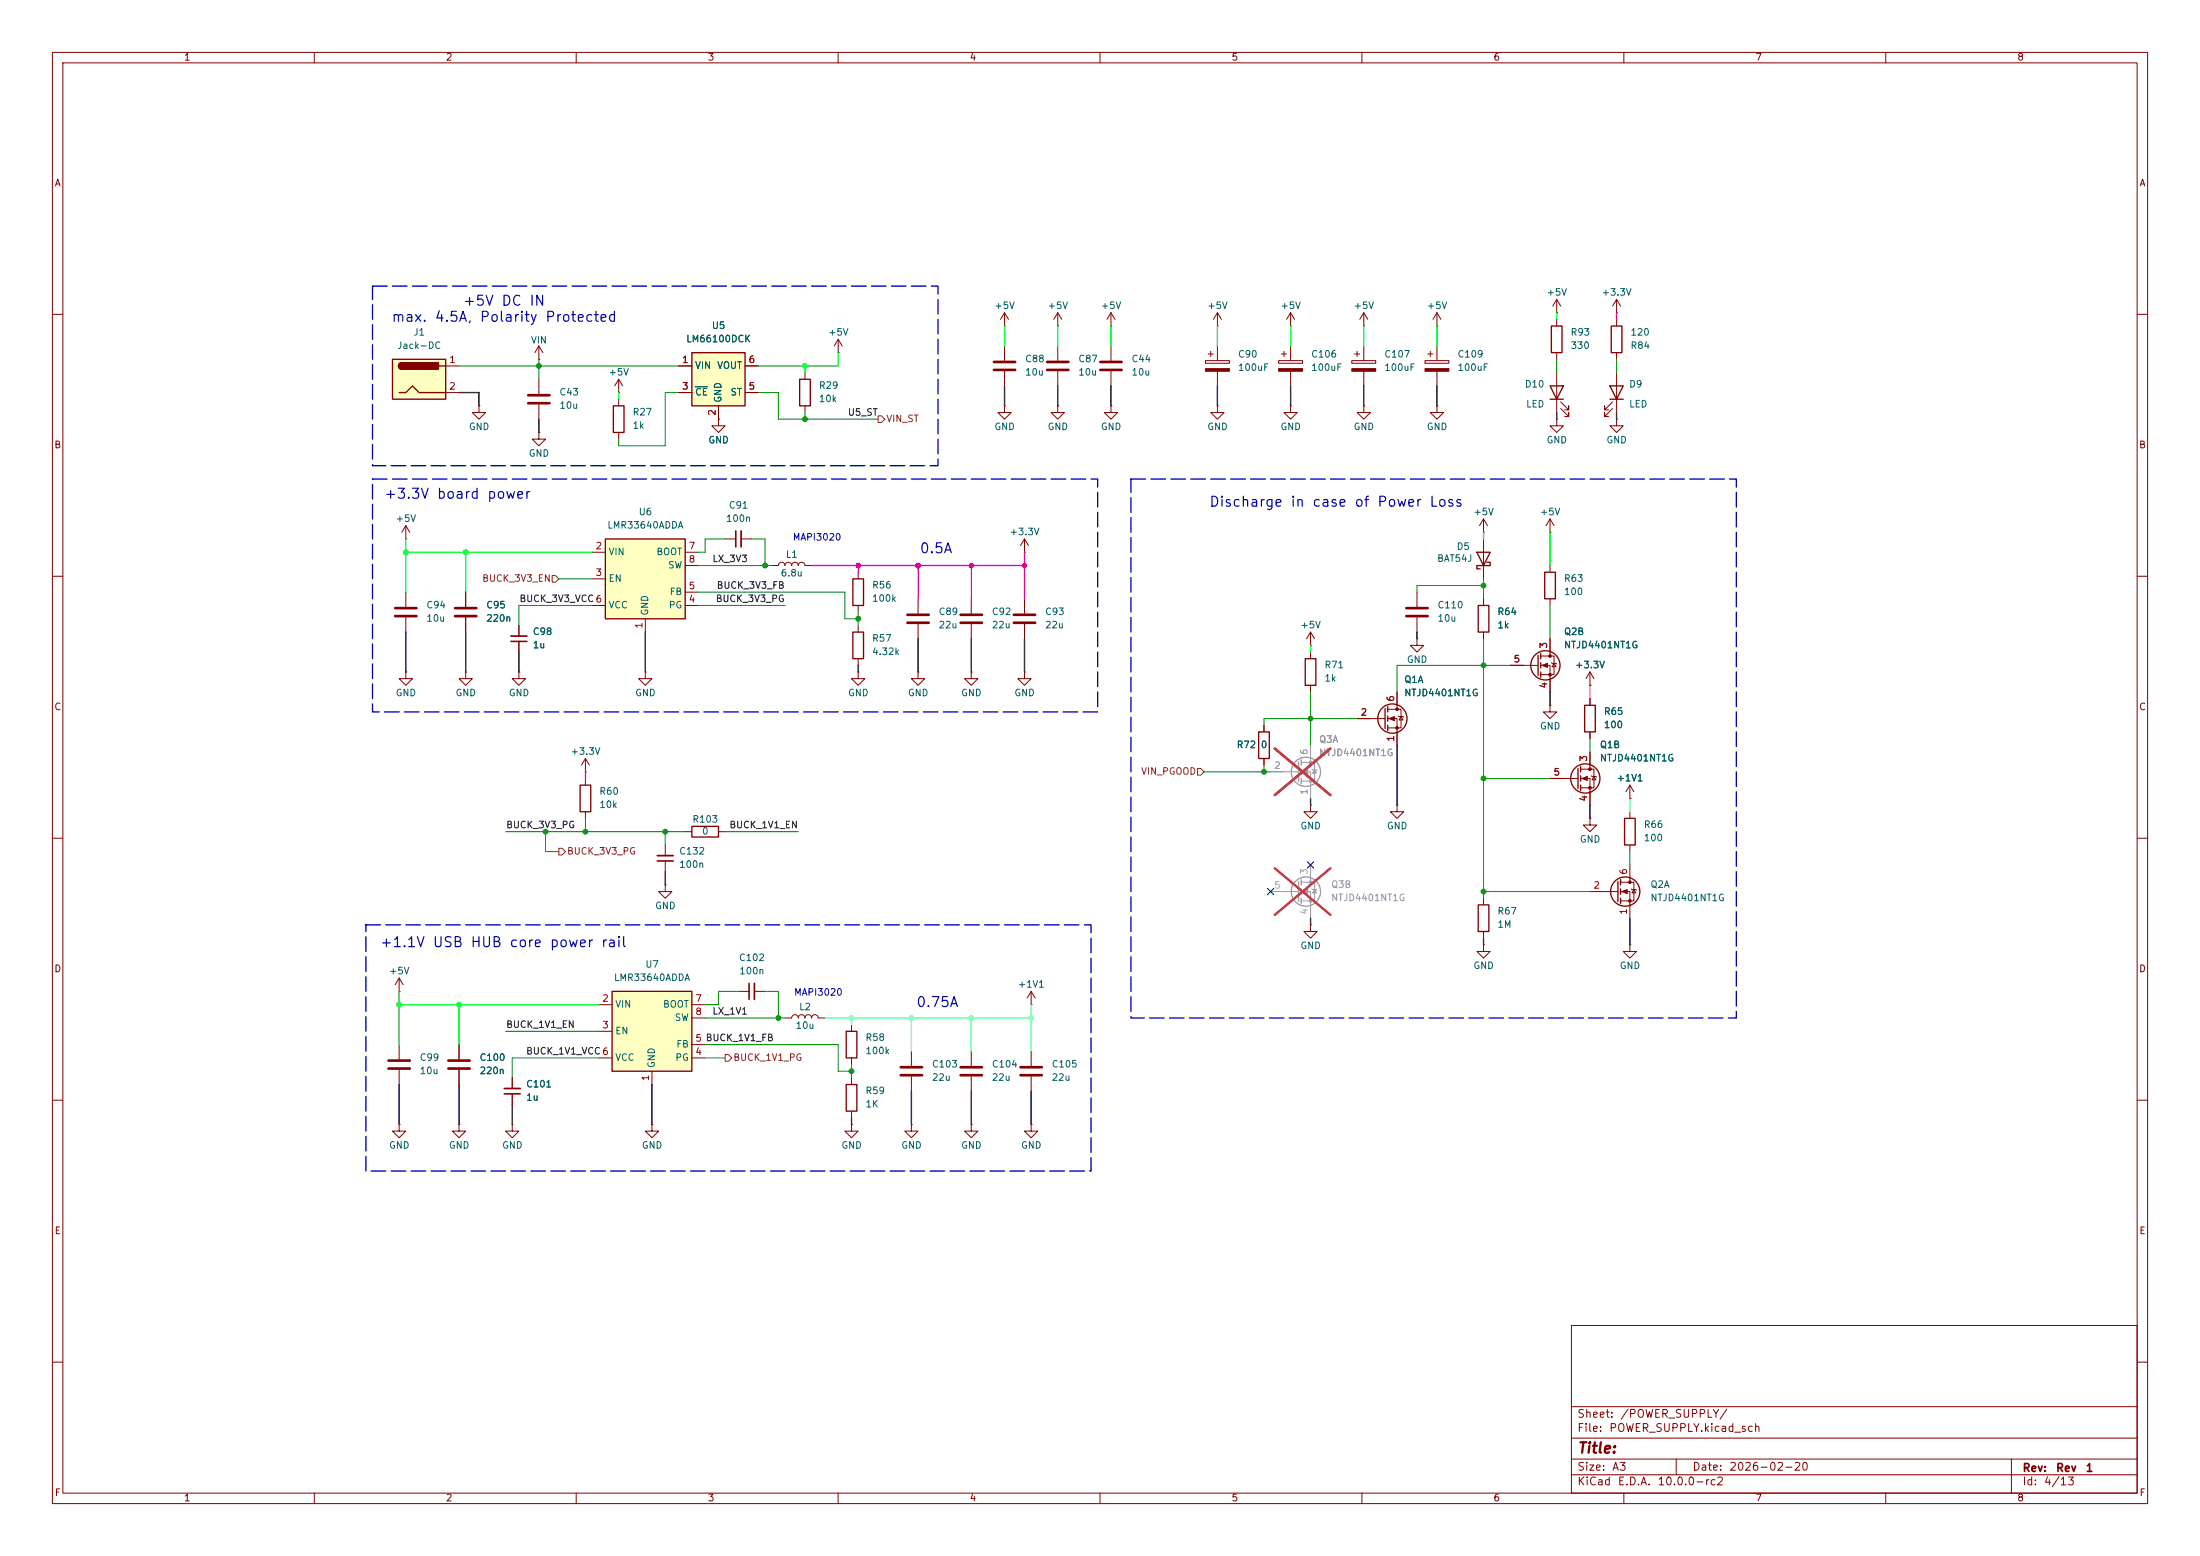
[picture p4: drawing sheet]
<svg xmlns="http://www.w3.org/2000/svg" width="420mm" height="297mm" viewBox="0 0 420 297" stroke-linecap="round" stroke-linejoin="round" font-family="sans-serif">
<g fill="none" stroke="#840000" stroke-width=".19">
<path d="M10 10h400v277h-400zM12 12h396v273h-396zM60 10v2M110 10v2M160 10v2M210 10v2M260 10v2M310 10v2M360 10v2M10 60h2M408 60h2M10 110h2"/>
<path d="M408 110h2M10 160h2M111.8 148.6v1.3M111.8 154.9v1.3M408 160h2M10 210h2M408 210h2M300 253h108v32h-108zM10 260h2M300 278.5h108M300 274.5h108M300 268.5h108"/>
<path d="M320 278.5v3M384 278.5v6.5M408 260h2M60 285v2M110 285v2M160 285v2M210 285v2M260 285v2M300 281.5h108M310 285v2M360 285v2"/>
</g>
<path d="M110.7 149.9h2.1v5h-2.1z" fill="none" stroke="#840000" stroke-width=".25"/>
<path d="M74.9 68.6h10.2v7.6h-10.2z" fill="#ffffc2"/>
<g fill="none" stroke="#840000" stroke-width=".25">
<path d="M74.9 68.6h10.2v7.6h-10.2zM76.2 74.9h1.3l1.2-1.2 1.3 1.2h5.1M76.7 69.2a.64 .64 0 0 0-.6 .7 .64 .64 0 0 0 .6 .6M83.8 69.9h1.3M117.1 77.5h2v5.1h-2zM152.7 72.4h2v5.1h-2zM249.2 125.7h2v5.1h-2zM302.5 134.6h2v5.1h-2zM132.1 157.7h5.1v2.1h-5.1zM301.2 146.7v3.8M301.8 146.3v1M301.8 148.1v1"/>
<path d="M301.8 149.9v1M310.1 156.2h2.1v5.1h-2.1zM308.9 168.3v3.8M309.4 167.9v1M309.4 169.7v1M309.4 171.5v1M161.5 196.9h2.1v5h-2.1zM161.5 207h2.1v5.1h-2.1z"/>
<circle cx="302.6" cy="148.6" r="2.79"/>
<circle cx="310.3" cy="170.2" r="2.79"/>
</g>
<g fill="#840000" stroke="#840000" stroke-width=".25">
<path d="M76.3 69.4l.4-.2v1.3a.63 .63 0 0 1-.6-.4 .63 .63 0 0 1 .2-.7z"/>
<path d="M76.7 69.2h7v1.3h-7z"/>
</g>
<g fill="none" stroke="#840000" stroke-width=".19">
<path d="M191.8 59.7v2.5M191.8 59.7l-.8 1.3M191.8 59.7l.7 1.3M201.9 59.7l-.7 1.3M201.9 59.7l.8 1.3M201.9 59.7v2.5M85.1 69.9h2.5M85.1 74.9h2.5M91.4 77.5v1.2h1.3l-1.3 1.3-1.2-1.3h1.2M91.4 77.5h.1M102.9 72.4v2.8M102.9 77.2v2.8"/>
<path d="M118.1 74.9h.1M118.1 72.4l-.8 1.3M118.1 72.4l.8 1.3M118.1 72.4v2.5M118.1 76.2v1.3M153.7 71.1v1.3M153.7 77.5v1.2M160 67.3h.1M160 64.8l-.7 1.2M160 64.8l.8 1.2M160 64.8v2.5M191.8 77.5v1.2h1.2l-1.2 1.3-1.3-1.3h1.3"/>
<path d="M191.8 77.5h.1M191.8 62.2h.1M191.8 66v2.8M191.8 70.9v2.8M201.9 77.5v1.2h1.3l-1.3 1.3-1.2-1.3h1.2M201.9 77.5h.1M201.9 62.2h.1M201.9 66v2.8M201.9 70.9v2.8M102.9 82.6v1.2h1.2l-1.2 1.3-1.3-1.3h1.3M102.9 82.6h.1M118.1 82.6v1.2"/>
<path d="M77.5 102.9h.1M77.5 100.3l-.8 1.3M77.5 100.3l.7 1.3M77.5 100.3v2.6M88.9 113v2.8M88.9 117.9v2.8M99.1 119.4v2M138.4 102.9h2.1M141.5 102.9h2M195.6 105.4h.1M195.6 102.9l-.8 1.2M195.6 102.9l.7 1.2"/>
<path d="M195.6 102.9v2.5M195.6 114.3v2.8M195.6 119.1v2.8M99.1 128.3v1.2h1.2l-1.2 1.3-1.3-1.3h1.3M99.1 128.3h.1M99.1 122.4v2.1M123.2 128.3v1.2h1.3l-1.3 1.3-1.3-1.3h1.3M123.2 128.3h.1M195.6 128.3v1.2h1.2l-1.2 1.3-1.3-1.3h1.3M195.6 128.3h.1M250.2 123.2h.1M250.2 120.7l-.8 1.2"/>
<path d="M250.2 120.7l.8 1.2M250.2 120.7v2.5M250.2 124.5v1.2M250.2 130.8v1.3M295.9 134.6v1.3h1.3l-1.3 1.3-1.3-1.3h1.3M295.9 134.6h.1M303.5 130.8h.1M303.5 128.3l-.7 1.2M303.5 128.3l.8 1.2M303.5 128.3v2.5M303.5 133.4v1.2M303.5 139.7v1.3"/>
<path d="M111.8 147.3h.1M111.8 144.8l-.8 1.3M111.8 144.8l.7 1.3M111.8 144.8v2.5M130.8 158.8h1.3M137.2 158.8h1.2M295.9 148.6h5.3M301.8 146.8h2.5v3.6h-2.5M301.8 148.6h1.7v5.1M303.5 156.2v1.3h1.3l-1.3 1.3-1.2-1.3h1.2M303.5 156.2h.1M303.5 143.5v3.3"/>
<path d="M303.8 148.1l1 .2M304.3 148.2l.4 .6h-.8zM311.1 152.4h.1M311.1 149.9l-.7 1.2M311.1 149.9l.8 1.2M311.1 149.9v2.5M311.1 154.9v1.3M127 168.9v1.3h1.3l-1.3 1.3-1.3-1.3h1.3M127 168.9h.1M127 161.3v2M127 164.3v2.1M250.2 176.5v1.3h1.3l-1.3 1.3-1.3-1.3h1.3"/>
<path d="M250.2 176.5h.1M303.5 170.2h5.4M309.4 168.4h2.5v3.6h-2.5M309.4 170.2h1.7v5.1M311.1 161.3v1.3M311.1 165.1v3.3M311.4 169.7l1 .2M311.9 169.8l.4 .6h-.8zM87.6 199.4v2.8M141 189.2h2M144 189.2h2M149.9 194.3h1.2a.64 .64 0 0 1 .7-.6 .64 .64 0 0 1 .6 .6 .64 .64 0 0 1 .6-.6 .64 .64 0 0 1 .7 .6 .64 .64 0 0 1 .6-.6 .64 .64 0 0 1 .6 .6 .64 .64 0 0 1 .7-.6 .64 .64 0 0 1 .6 .6h1.3"/>
<path d="M162.6 195.6v1.3M196.8 191.8h.1M196.8 189.2v2.6M196.8 189.2l-.7 1.3M196.8 189.2l.8 1.3M283.2 180.3v1.3h1.3l-1.3 1.3-1.3-1.3h1.3M283.2 180.3h.1M311.1 180.3v1.3h1.3l-1.3 1.3-1.2-1.3h1.2M311.1 180.3h.1M76.2 214.6v1.3h1.3l-1.3 1.3-1.3-1.3h1.3M76.2 214.6h.1M87.6 204.2v2.8"/>
<path d="M124.5 214.6v1.3h1.2l-1.2 1.3-1.3-1.3h1.3M124.5 214.6h.1M162.6 214.6v1.3h1.2l-1.2 1.3-1.3-1.3h1.3M162.6 214.6h.1M162.6 201.9v1.3M162.6 205.7v1.3M162.6 212.1v1.3M174 214.6v1.3h1.3l-1.3 1.3-1.3-1.3h1.3M174 214.6h.1M174 200.7v2.8M174 205.5v2.8M185.4 214.6v1.3h1.3l-1.3 1.3-1.3-1.3h1.3"/>
<path d="M185.4 214.6h.1M185.4 200.7v2.8M185.4 205.5v2.8M196.8 214.6v1.3h1.3l-1.3 1.3-1.2-1.3h1.2M196.8 214.6h.1M196.8 200.7v2.8M196.8 205.5v2.8"/>
</g>
<path d="M140.5 101.3v3.1M97.5 122.4h3.1M125.5 164.3h3M143 187.7v3.1" fill="none" stroke="#840000" stroke-width=".3"/>
<path d="M141.5 101.3v3.1M97.5 121.4h3.1M125.5 163.3h3M144 187.7v3.1" fill="none" stroke="#840000" stroke-width=".33"/>
<g fill="none" stroke="#840000" stroke-width=".51">
<path d="M100.8 75.4h4.1M100.8 77h4.1M189.7 69.1h4.1M189.7 70.6h4.1M199.9 69.1h4.1M199.9 70.6h4.1M86.9 116.1h4M86.9 117.6h4M193.5 117.3h4.1M193.5 118.9h4.1M85.6 202.4h4.1M85.6 204h4.1"/>
<path d="M172 203.7h4M172 205.2h4M183.4 203.7h4.1M183.4 205.2h4.1M194.8 203.7h4.1M194.8 205.2h4.1"/>
</g>
<g fill="#840000" stroke="#840000" stroke-width=".19">
<path d="M302 148.6l1-.4v.8z"/>
<path d="M309.6 170.2l1-.4v.8z"/>
<circle cx="303.5" cy="146.8" r=".25"/>
<circle cx="303.5" cy="150.4" r=".25"/>
<circle cx="311.1" cy="168.4" r=".25"/>
<circle cx="311.1" cy="172" r=".25"/>
</g>
<path d="M116.8 189.2h15.3v15.3h-15.3z" fill="#ffffc2"/>
<path d="M282.2 172.7h2v5.1h-2zM116.8 189.2h15.3v15.3h-15.3z" fill="none" stroke="#840000" stroke-width=".25"/>
<g fill="none" stroke="#840000" stroke-width=".19">
<path d="M102.9 68.6h.1M102.9 66l-.8 1.3M102.9 66l.7 1.3M102.9 66v2.6M77.5 128.3v1.2h1.2l-1.2 1.3-1.3-1.3h1.3M77.5 128.3h.1M88.9 128.3v1.2h1.3l-1.3 1.3-1.3-1.3h1.3M88.9 128.3h.1M163.8 128.3v1.2h1.3l-1.3 1.3-1.2-1.3h1.2M163.8 128.3h.1M283.2 171.5v1.2M283.2 177.8v1.3"/>
<path d="M76.2 189.2h.1M76.2 186.7l-.8 1.3M76.2 186.7l.8 1.3M76.2 186.7v2.5M76.2 199.4v2.8M114.3 191.8h2.5M114.3 196.9h2.5M132.1 191.8h2.5M132.1 199.4h2.5M132.1 194.3h2.5M76.2 204.2v2.8M97.8 214.6v1.3h1.3l-1.3 1.3-1.3-1.3h1.3"/>
<path d="M97.8 214.6h.1M97.8 205.7v2.1M97.8 208.8v2M114.3 201.9h2.5M124.5 204.5v2.5M132.1 201.9h2.5"/>
</g>
<path d="M74.2 202.4h4M74.2 204h4" fill="none" stroke="#840000" stroke-width=".51"/>
<path d="M96.3 208.8h3" fill="none" stroke="#840000" stroke-width=".3"/>
<path d="M96.3 207.8h3" fill="none" stroke="#840000" stroke-width=".33"/>
<path d="M115.6 102.9h15.2v15.2h-15.2z" fill="#ffffc2"/>
<path d="M115.6 102.9h15.2v15.2h-15.2z" fill="none" stroke="#840000" stroke-width=".25"/>
<path d="M77.5 113v2.8M77.5 117.9v2.8M113 105.4h2.6M113 110.5h2.6M113 115.6h2.6M123.2 118.1v2.6M130.8 105.4h2.5M130.8 115.6h2.5M130.8 113h2.5M130.8 108h2.5M87.6 214.6v1.3h1.3l-1.3 1.3-1.2-1.3h1.2M87.6 214.6h.1" fill="none" stroke="#840000" stroke-width=".19"/>
<path d="M75.4 116.1h4.1M75.4 117.6h4.1" fill="none" stroke="#840000" stroke-width=".51"/>
<path d="M132.1 67.3h10.1v10.2h-10.1z" fill="#ffffc2"/>
<g fill="none" stroke="#840000" stroke-width=".25">
<path d="M132.1 67.3h10.1v10.2h-10.1zM295.9 73.7h2.5l-1.2 2.5zM295.9 76.2h2.5M296.2 62.2h2v5.1h-2zM307.3 73.7h2.6l-1.3 2.5zM307.3 76.2h2.6M307.6 62.2h2v5.1h-2zM162.8 110.5h2v5.1h-2zM281.9 105.4h2.6l-1.3 2.6zM282.2 115.6h2v5.1h-2zM283.8 107.3h.7v.7h-2.6v.6h.7M294.9 109.2h2v5.1h-2z"/>
<path d="M162.8 120.7h2v5h-2zM240.3 139.7h2v5.1h-2zM264.4 135.3v3.8M264.9 134.9v1M264.9 136.7v1M264.9 138.4v1M293.6 125.1v3.8M294.1 124.7v1M294.1 126.5v1M294.1 128.3v1"/>
<circle cx="265.8" cy="137.2" r="2.79"/>
<circle cx="295" cy="127" r="2.79"/>
</g>
<g fill="none" stroke="#840000" stroke-width=".19">
<path d="M212.1 59.7l-.8 1.3M212.1 59.7l.8 1.3M212.1 59.7v2.5M232.4 59.7v2.5M232.4 59.7l-.8 1.3M232.4 59.7l.8 1.3M246.4 59.7v2.5M246.4 59.7l-.8 1.3M246.4 59.7l.7 1.3M260.3 59.7v2.5M260.3 59.7l-.7 1.3M260.3 59.7l.8 1.3"/>
<path d="M274.3 59.7l-.7 1.3M274.3 59.7l.8 1.3M274.3 59.7v2.5M297.2 59.7h.1M297.2 57.2v2.5M297.2 57.2l-.8 1.2M297.2 57.2l.7 1.2M308.6 59.7h.1M308.6 57.2v2.5M308.6 57.2l-.8 1.2M308.6 57.2l.8 1.2M129.5 69.9h2.6"/>
<path d="M129.5 74.9h2.6M137.2 77.5v2.5M142.2 69.9h2.6M142.2 74.9h2.6M212.1 62.2h.1M212.1 77.5v1.2h1.3l-1.3 1.3-1.3-1.3h1.3M212.1 77.5h.1M212.1 66v2.8M212.1 70.9v2.8M230.1 68.8h4.6v.5h-4.6zM230.6 67.6h1M231.1 67.1v1"/>
<path d="M232.4 77.5v1.2h1.3l-1.3 1.3-1.3-1.3h1.3M232.4 77.5h.1M232.4 62.2h.1M232.4 66v2.8M232.4 70.9v2.8M244.1 68.8h4.6v.5h-4.6zM244.6 67.6h1M245.1 67.1v1M246.4 77.5v1.2h1.2l-1.2 1.3-1.3-1.3h1.3M246.4 77.5h.1M246.4 62.2h.1M246.4 66v2.8"/>
<path d="M246.4 70.9v2.8M258.1 68.8h4.5v.5h-4.5zM258.6 67.6h1M259.1 67.1v1M260.3 62.2h.1M260.3 77.5v1.2h1.3l-1.3 1.3-1.2-1.3h1.2M260.3 77.5h.1M260.3 66v2.8M260.3 70.9v2.8M272 68.8h4.6v.5h-4.6zM272.5 67.6h1.1M273 67.1v1"/>
<path d="M274.3 62.2h.1M274.3 77.5v1.2h1.3l-1.3 1.3-1.3-1.3h1.3M274.3 77.5h.1M274.3 66v2.8M274.3 70.9v2.8M297.2 61v1.2M297.2 67.3v1.3M297.2 71.1v7.6M297.9 78l1.6 1.5v-.8v.8h-.8M297.9 76.7l1.6 1.5v-.7v.7h-.8M307.8 78l-1.5 1.5v-.8v.8h.8M307.8 76.7l-1.5 1.5v-.7v.7h.8"/>
<path d="M308.6 61v1.2M308.6 67.3v1.3M308.6 71.1v7.6M137.2 80v1.3h1.2l-1.2 1.3-1.3-1.3h1.3M137.2 80h.1M283.2 99.1v2.5M283.2 99.1l-.8 1.2M283.2 99.1l.8 1.2M295.9 99.1l-.8 1.2M295.9 99.1l.8 1.2M295.9 99.1v2.5M297.2 80v1.3h1.2l-1.2 1.3-1.3-1.3h1.3"/>
<path d="M297.2 80h.1M308.6 80v1.3h1.3l-1.3 1.3-1.3-1.3h1.3M308.6 80h.1M88.9 113v2.8M88.9 117.9v2.8M99.1 119.4v2M147.3 108h1.3a.64 .64 0 0 1 .6-.7 .64 .64 0 0 1 .7 .7 .64 .64 0 0 1 .6-.7 .64 .64 0 0 1 .6 .7 .64 .64 0 0 1 .7-.7 .64 .64 0 0 1 .6 .7 .64 .64 0 0 1 .6-.7 .64 .64 0 0 1 .7 .7h1.2M163.8 109.2v1.3M163.8 115.6v1.2M163.8 119.4v1.3M175.3 114.3v2.8M175.3 119.1v2.8"/>
<path d="M185.4 114.3v2.8M185.4 119.1v2.8M270.5 113v2.8M270.5 117.9v2.8M283.2 101.6h.1M283.2 102.9v7.6M283.2 114.3v1.3M295.9 101.6h.1M295.9 108v1.2M295.9 114.3v1.3M99.1 122.4v2.1M163.8 125.7v1.3"/>
<path d="M175.3 128.3v1.2h1.2l-1.2 1.3-1.3-1.3h1.3M175.3 128.3h.1M185.4 128.3v1.2h1.3l-1.3 1.3-1.3-1.3h1.3M185.4 128.3h.1M241.3 138.4v1.3M259.1 137.2h5.3M264.9 135.4h2.6v3.5h-2.6M264.9 137.2h1.8v5M266.7 132.1v3.3M267 136.7l1 .2M267.5 136.8l.3 .6h-.7zM270.5 121.9v1.3h1.3l-1.3 1.3-1.3-1.3h1.3"/>
<path d="M270.5 121.9h.1M283.2 120.7v1.2M288.3 127h5.3M294.1 125.2h2.6v3.6h-2.6M294.1 127h1.8v5.1M295.9 121.9v3.3M296.2 126.5l1 .2M296.7 126.6l.4 .7h-.8zM303.5 130.8h.1M303.5 133.4v1.2M303.5 139.7v1.3M241.3 144.8v1.3"/>
<path d="M250.2 153.7v1.2h1.3l-1.3 1.3-1.3-1.3h1.3M250.2 153.7h.1M266.7 153.7v1.2h1.3l-1.3 1.3-1.3-1.3h1.3M266.7 153.7h.1M295.9 148.6h2.5M303.5 143.5v2.6M303.5 151.1v2.6M311.1 152.4h.1M87.6 199.4v2.8M87.6 204.2v2.8M97.8 205.7v2.1M97.8 208.8v2"/>
</g>
<path d="M132.7 73.8h2.4" fill="none" stroke="#006464" stroke-width=".19"/>
<path d="M210.1 69.1h4M210.1 70.6h4M173.2 117.3h4.1M173.2 118.9h4.1M183.4 117.3h4.1M183.4 118.9h4.1M268.5 116.1h4M268.5 117.6h4" fill="none" stroke="#840000" stroke-width=".51"/>
<g fill="#840000" stroke="#840000" stroke-width=".19">
<path d="M265.2 137.2l1-.4v.7z"/>
<path d="M230.1 70.4h4.6v.5h-4.6z"/>
<path d="M258.1 70.4h4.5v.5h-4.5z"/>
<path d="M244.1 70.4h4.6v.5h-4.6z"/>
<path d="M272 70.4h4.6v.5h-4.6z"/>
<path d="M294.4 127l1-.4v.8z"/>
<circle cx="266.7" cy="135.4" r=".25"/>
<circle cx="266.7" cy="138.9" r=".25"/>
<circle cx="295.9" cy="125.2" r=".25"/>
<circle cx="295.9" cy="128.8" r=".25"/>
</g>
<g fill="none" stroke="#a1a1a1" stroke-width=".25">
<path d="M247.9 145.4v3.8M248.4 145v1.1M248.4 146.8v1M248.4 148.6v1M247.9 168.3v3.8M248.4 167.9v1M248.4 169.7v1M248.4 171.5v1"/>
<circle cx="249.3" cy="147.3" r="2.79"/>
<circle cx="249.3" cy="170.2" r="2.79"/>
</g>
<path d="M242.6 147.3h5.3M248.4 145.5h2.6v3.6h-2.6M248.4 147.3h1.8v5.1M250.2 142.2v3.3M250.4 146.8l1.1 .3M251 146.9l.3 .7h-.7zM242.6 170.2h5.3M248.4 168.4h2.6v3.6h-2.6M248.4 170.2h1.8v5.1M250.2 165.1v3.3M250.4 169.7l1.1 .2M251 169.8l.3 .6h-.7z" fill="none" stroke="#a1a1a1" stroke-width=".19"/>
<g fill="#a1a1a1" stroke="#a1a1a1" stroke-width=".19">
<path d="M248.7 170.2l1-.4v.8z"/>
<path d="M248.7 147.3l1-.4v.8z"/>
<circle cx="250.2" cy="168.4" r=".25"/>
<circle cx="250.2" cy="172" r=".25"/>
<circle cx="250.2" cy="145.5" r=".25"/>
<circle cx="250.2" cy="149.1" r=".25"/>
</g>
<path d="M243.4 142.9l10.6 8.9M254 142.9l-10.6 8.9M243.4 165.7l10.6 8.9M254 165.7l-10.6 8.9" fill="none" stroke="#e12e31" stroke-width=".46"/>
<path d="M167.6 79.4h.7l.6 .6-.6 .6h-.7zM105.4 109.9h.6l.7 .6-.7 .6h-.6zM228.6 146.7h.6l.7 .6-.7 .7h-.6zM106.7 161.9h.6l.6 .7-.6 .6h-.6zM138.4 201.3h.7l.6 .6-.6 .7h-.7z" fill="none" stroke="#725600" stroke-width=".19"/>
<g fill="none" stroke="#000" stroke-width=".25">
<path d="M87.6 74.9h3.8v2.6M191.8 73.7v3.8M201.9 73.7v3.8M212.1 73.7v3.8M232.4 73.7v3.8M246.4 73.7v3.8M260.3 73.7v3.8M274.3 73.7v3.8M297.2 78.7v1.3M308.6 78.7v1.3M102.9 80v2.6M77.5 120.7v7.6"/>
<path d="M88.9 120.7v7.6M99.1 124.5v3.8M123.2 120.7v7.6M163.8 127v1.3M175.3 121.9v6.4M185.4 121.9v6.4M195.6 121.9v6.4M270.5 120.7v1.2M295.9 132.1v2.5M250.2 152.4v1.3M266.7 142.2v11.5M303.5 153.7v2.5"/>
<path d="M127 166.4v2.5M250.2 175.3v1.2M283.2 179.1v1.2M311.1 175.3v5M76.2 207v7.6M87.6 207v7.6M97.8 210.8v3.8M124.5 207v7.6M162.6 213.4v1.2M174 208.3v6.3M185.4 208.3v6.3M196.8 208.3v6.3"/>
</g>
<g fill="none" stroke="#009600" stroke-width=".19">
<path d="M87.6 69.9h41.9M102.9 68.6v3.8M129.5 74.9h-2.5v10.2h-8.9v-1.3M144.8 74.9h3.8v5.1h19M153.7 78.7v1.3M297.2 68.6v2.5M308.6 68.6v2.5M106.7 110.5h6.3M113 115.6h-13.9v3.8M133.3 115.6h16.6M133.3 108h14M133.3 113h28v5.1h2.5"/>
<path d="M138.4 102.9h-3.8v2.5h-1.3M143.5 102.9h2.5v5.1M163.8 116.8v2.6M283.2 110.5v3.8M283.2 111.8h-12.7v1.2M295.9 115.6v6.3M250.2 132.1v10.1M259.1 137.2h-17.8v1.2M283.2 121.9v49.6M288.3 127h-21.6v5.1M96.5 158.8h34.3M104.1 158.8v3.8h2.6"/>
<path d="M111.8 156.2v2.6M127 158.8v2.5M138.4 158.8h14M229.9 147.3h12.7M241.3 146.1v1.2M283.2 148.6h12.7M303.5 141v2.5M283.2 170.2h20.3M311.1 162.6v2.5M96.5 196.9h17.8M134.6 199.4h25.4v5.1h2.6M134.6 194.3h15.3"/>
<path d="M141 189.2h-3.8v2.6h-2.6M146 189.2h2.6v5.1M114.3 201.9h-16.5v3.8M134.6 201.9h3.8M162.6 203.2v2.5"/>
</g>
<g fill="none" stroke="#0f0" stroke-width=".25">
<path d="M297.2 59.7v1.3M118.1 74.9v1.3M153.7 69.9v1.2M160 67.3v2.6h-15.2M191.8 62.2v3.8M201.9 62.2v3.8M212.1 62.2v3.8M232.4 62.2v3.8M246.4 62.2v3.8M260.3 62.2v3.8M274.3 62.2v3.8M77.5 105.4h35.5"/>
<path d="M77.5 102.9v10.1M88.9 105.4v7.6M283.2 101.6v1.3M295.9 101.6v6.4M250.2 123.2v1.3M76.2 189.2v10.2M76.2 191.8h38.1M87.6 191.8v7.6"/>
</g>
<path d="M311.1 152.4v2.5M157.5 194.3h39.3M162.6 194.3v1.3M174 194.3v6.4M185.4 194.3v6.4M196.8 191.8v8.9" fill="none" stroke="#0ff" stroke-width=".25"/>
<path d="M308.6 59.7v1.3M154.9 108h40.7M163.8 108v1.2M175.3 108v6.3M185.4 108v6.3M195.6 105.4v8.9M303.5 130.8v2.6M111.8 147.3v1.3" fill="none" stroke="#f0f" stroke-width=".25"/>
<path d="M242 169.6l1.2 1.2M243.2 169.6l-1.2 1.2M249.6 164.5l1.2 1.2M250.8 164.5l-1.2 1.2" fill="none" stroke="#000084" stroke-width=".19"/>
<path d="M71.1 54.6h108v34.3h-108zM71.1 91.4h138.4v44.5h-138.4zM215.9 91.4h115.6v102.9h-115.6zM69.8 176.5h138.5v47h-138.5z" fill="none" stroke="#0000c2" stroke-width=".25" stroke-dasharray="2.8 1"/>
<g fill="#0ff" stroke="#0ff" stroke-width=".19">
<circle cx="162.6" cy="194.3" r=".46"/>
<circle cx="196.8" cy="194.3" r=".46"/>
<circle cx="185.4" cy="194.3" r=".46"/>
<circle cx="174" cy="194.3" r=".46"/>
</g>
<g fill="#009600" stroke="#009600" stroke-width=".19">
<circle cx="162.6" cy="204.5" r=".46"/>
<circle cx="148.6" cy="194.3" r=".46"/>
<circle cx="127" cy="158.8" r=".46"/>
<circle cx="111.8" cy="158.8" r=".46"/>
<circle cx="104.1" cy="158.8" r=".46"/>
<circle cx="153.7" cy="80" r=".46"/>
<circle cx="102.9" cy="69.9" r=".46"/>
<circle cx="146" cy="108" r=".46"/>
<circle cx="163.8" cy="118.1" r=".46"/>
<circle cx="283.2" cy="148.6" r=".46"/>
<circle cx="241.3" cy="147.3" r=".46"/>
<circle cx="283.2" cy="170.2" r=".46"/>
<circle cx="250.2" cy="137.2" r=".46"/>
<circle cx="283.2" cy="127" r=".46"/>
<circle cx="283.2" cy="111.8" r=".46"/>
</g>
<g fill="#0f0" stroke="#0f0" stroke-width=".19">
<circle cx="153.7" cy="69.9" r=".46"/>
<circle cx="88.9" cy="105.4" r=".46"/>
<circle cx="77.5" cy="105.4" r=".46"/>
<circle cx="76.2" cy="191.8" r=".46"/>
<circle cx="87.6" cy="191.8" r=".46"/>
</g>
<g fill="#f0f" stroke="#f0f" stroke-width=".19">
<circle cx="195.6" cy="108" r=".46"/>
<circle cx="175.3" cy="108" r=".46"/>
<circle cx="163.8" cy="108" r=".46"/>
<circle cx="185.4" cy="108" r=".46"/>
</g>
<text font-size="2" fill="#840000" x="301" y="277.9">Title:</text>
<g font-size="1.9" fill="#0000c2">
<text x="88.3" y="58.8">+5V</text>
<text x="95.6" y="58.8">DC</text>
<text x="100.9" y="58.8">IN</text>
<text x="74.6" y="61.9">max.</text>
<text x="82.9" y="61.9">4.5A,</text>
<text x="91.5" y="61.9">Polarity</text>
<text x="104" y="61.9">Protected</text>
<text x="73.2" y="95.7">+3.3V</text>
<text x="83.3" y="95.7">board</text>
<text x="92.9" y="95.7">power</text>
<text x="230.7" y="97.2">Discharge</text>
<text x="246.2" y="97.2">in</text>
<text x="250.4" y="97.2">case</text>
<text x="258.4" y="97.2">of</text>
<text x="262.8" y="97.2">Power</text>
<text x="272.7" y="97.2">Loss</text>
<text x="175.4" y="106.1">0.5A</text>
<text x="72.4" y="181.3">+1.1V</text>
<text x="82.5" y="181.3">USB</text>
<text x="89.7" y="181.3">HUB</text>
<text x="97.1" y="181.3">core</text>
<text x="104.8" y="181.3">power</text>
<text x="114.6" y="181.3">rail</text>
<text x="174.8" y="192.7">0.75A</text>
</g>
<g font-size="1.5" fill="#840000">
<text x="301" y="273.7">File:</text>
<text x="301" y="271">Sheet:</text>
<text x="307.1" y="273.7">POWER_SUPPLY.kicad_sch</text>
<text x="309.2" y="271">/POWER_SUPPLY/</text>
<text x="301" y="281.1">Size:</text>
<text x="307.6" y="281.1">A3</text>
<text x="323" y="281.1">Date:</text>
<text x="330" y="281.1">2026-02-20</text>
<text x="386" y="281.3">Rev:</text>
<text x="392.4" y="281.3">Rev</text>
<text x="398" y="281.3">1</text>
<text x="301" y="283.9">KiCad</text>
<text x="308.7" y="283.9">E.D.A.</text>
<text x="316.3" y="283.9">10.0.0-rc2</text>
<text x="386" y="283.9">Id:</text>
<text x="390.1" y="283.9">4/13</text>
</g>
<g font-size="1.3" fill="#840000">
<text x="35" y="11.9">1</text>
<text x="85" y="11.9">2</text>
<text x="135" y="11.9">3</text>
<text x="185" y="11.9">4</text>
<text x="235" y="11.9">5</text>
<text x="285" y="11.9">6</text>
<text x="335" y="11.9">7</text>
<text x="385" y="11.9">8</text>
<text x="10.3" y="35.9">A</text>
<text x="408.3" y="35.9">A</text>
<text x="10.3" y="85.9">B</text>
<text x="408.2" y="85.9">B</text>
<text x="10.3" y="135.9">C</text>
<text x="408.2" y="135.9">C</text>
<text x="10.3" y="185.9">D</text>
<text x="408.2" y="185.9">D</text>
<text x="10.3" y="235.9">E</text>
<text x="408.3" y="235.9">E</text>
<text x="10.3" y="285.9">F</text>
<text x="35" y="286.9">1</text>
<text x="85" y="286.9">2</text>
<text x="135" y="286.9">3</text>
<text x="185" y="286.9">4</text>
<text x="235" y="286.9">5</text>
<text x="285" y="286.9">6</text>
<text x="335" y="286.9">7</text>
<text x="385" y="286.9">8</text>
<text x="408.3" y="285.9">F</text>
</g>
<g font-size="1.3" fill="#006464">
<text x="189.7" y="59.3">+5V</text>
<text x="199.9" y="59.3">+5V</text>
<text x="210.1" y="59.3">+5V</text>
<text x="230.4" y="59.3">+5V</text>
<text x="244.3" y="59.3">+5V</text>
<text x="258.3" y="59.3">+5V</text>
<text x="272.3" y="59.3">+5V</text>
<text x="295.1" y="56.7">+5V</text>
<text x="305.7" y="56.7">+3.3V</text>
<text x="78.8" y="64.4">J1</text>
<text x="101.3" y="65.9">VIN</text>
<text x="130.9" y="65.6">LM66100DCK</text>
<text x="135.8" y="63.1">U5</text>
<text x="158" y="64.4">+5V</text>
<text x="299.7" y="64.4">R93</text>
<text x="311.2" y="64.4">120</text>
<text x="75.7" y="66.9">Jack-DC</text>
<text x="116.1" y="72">+5V</text>
<text x="132.6" y="70.7">VIN</text>
<text x="136.8" y="70.7">VOUT</text>
<text x="195.6" y="69.4">C88</text>
<text x="195.6" y="72">10u</text>
<text x="205.7" y="69.4">C87</text>
<text x="205.7" y="72">10u</text>
<text x="215.9" y="69.4">C44</text>
<text x="215.9" y="72">10u</text>
<text x="236.2" y="71.1">100uF</text>
<text x="236.2" y="68.6">C90</text>
<text x="250.2" y="68.6">C106</text>
<text x="250.2" y="71.1">100uF</text>
<text x="264.2" y="68.6">C107</text>
<text x="264.2" y="71.1">100uF</text>
<text x="278.1" y="68.6">C109</text>
<text x="278.1" y="71.1">100uF</text>
<text x="299.7" y="66.9">330</text>
<text x="311.2" y="66.9">R84</text>
<text x="106.7" y="75.8">C43</text>
<text x="132.6" y="75.8">CE</text>
<text x="138" y="77" transform="rotate(-90 138 77)">GND</text>
<text x="139.4" y="75.8">ST</text>
<text x="156.2" y="77.1">10k</text>
<text x="156.2" y="74.5">R29</text>
<text x="291" y="74.3">D10</text>
<text x="310.9" y="74.3">D9</text>
<text x="89.4" y="82.4">GND</text>
<text x="106.7" y="78.3">10u</text>
<text x="120.7" y="79.6">R27</text>
<text x="120.7" y="82.1">1k</text>
<text x="189.7" y="82.4">GND</text>
<text x="199.9" y="82.4">GND</text>
<text x="210.1" y="82.4">GND</text>
<text x="230.4" y="82.4">GND</text>
<text x="244.3" y="82.4">GND</text>
<text x="258.3" y="82.4">GND</text>
<text x="272.3" y="82.4">GND</text>
<text x="291.2" y="78.1">LED</text>
<text x="310.9" y="78.1">LED</text>
<text x="100.8" y="87.5">GND</text>
<text x="135.1" y="84.9">GND</text>
<text x="295.1" y="84.9">GND</text>
<text x="306.6" y="84.9">GND</text>
<text x="75.4" y="99.9">+5V</text>
<text x="115.8" y="101.2">LMR33640ADDA</text>
<text x="121.8" y="98.7">U6</text>
<text x="138.5" y="99.9">100n</text>
<text x="139" y="97.4">C91</text>
<text x="281.2" y="98.7">+5V</text>
<text x="293.9" y="98.7">+5V</text>
<text x="116.1" y="106.3">VIN</text>
<text x="125.2" y="106.3">BOOT</text>
<text x="149.9" y="106.8">L1</text>
<text x="192.6" y="102.5">+3.3V</text>
<text x="274.3" y="107.5">BAT54J</text>
<text x="278" y="105.3">D5</text>
<text x="116.1" y="111.4">EN</text>
<text x="127.4" y="108.8">SW</text>
<text x="127.7" y="113.9">FB</text>
<text x="148.9" y="110.3">6.8u</text>
<text x="166.4" y="112.6">R56</text>
<text x="298.5" y="113.9">100</text>
<text x="298.5" y="111.4">R63</text>
<text x="81.3" y="116.4">C94</text>
<text x="81.3" y="119">10u</text>
<text x="92.7" y="119">220n</text>
<text x="92.7" y="116.4">C95</text>
<text x="116.1" y="116.4">VCC</text>
<text x="124.1" y="117.6" transform="rotate(-90 124.1 117.6)">GND</text>
<text x="127.6" y="116.4">PG</text>
<text x="166.4" y="115.2">100k</text>
<text x="179.1" y="117.7">C89</text>
<text x="189.2" y="117.7">C92</text>
<text x="199.4" y="117.7">C93</text>
<text x="274.3" y="116.4">C110</text>
<text x="274.3" y="119">10u</text>
<text x="285.8" y="117.7">R64</text>
<text x="101.6" y="124">1u</text>
<text x="101.6" y="121.5">C98</text>
<text x="166.4" y="122.8">R57</text>
<text x="166.4" y="125.3">4.32k</text>
<text x="179.1" y="120.2">22u</text>
<text x="189.2" y="120.2">22u</text>
<text x="199.4" y="120.2">22u</text>
<text x="248.2" y="120.2">+5V</text>
<text x="285.8" y="120.2">1k</text>
<text x="298.5" y="124.1">NTJD4401NT1G</text>
<text x="298.5" y="121.5">Q2B</text>
<text x="252.7" y="127.9">R71</text>
<text x="252.7" y="130.4">1k</text>
<text x="268" y="130.7">Q1A</text>
<text x="268.5" y="126.8">GND</text>
<text x="300.6" y="127.9">+3.3V</text>
<text x="75.4" y="133.2">GND</text>
<text x="86.9" y="133.2">GND</text>
<text x="97" y="133.2">GND</text>
<text x="121.2" y="133.2">GND</text>
<text x="161.8" y="133.2">GND</text>
<text x="173.2" y="133.2">GND</text>
<text x="183.4" y="133.2">GND</text>
<text x="193.5" y="133.2">GND</text>
<text x="268" y="133.2">NTJD4401NT1G</text>
<text x="306.1" y="136.8">R65</text>
<text x="236" y="143.1">R72</text>
<text x="240.6" y="143.1">0</text>
<text x="293.9" y="139.5">GND</text>
<text x="305.3" y="143.1">Q1B</text>
<text x="306.1" y="139.3">100</text>
<text x="108.8" y="144.4">+3.3V</text>
<text x="305.3" y="145.6">NTJD4401NT1G</text>
<text x="308.5" y="149.5">+1V1</text>
<text x="114.3" y="154.5">10k</text>
<text x="114.3" y="152">R60</text>
<text x="132.1" y="157.3">R103</text>
<text x="133.9" y="159.6">0</text>
<text x="248.2" y="158.6">GND</text>
<text x="264.7" y="158.6">GND</text>
<text x="301.5" y="161.1">GND</text>
<text x="313.7" y="160.9">100</text>
<text x="313.7" y="158.3">R66</text>
<text x="129.5" y="163.4">C132</text>
<text x="129.5" y="166">100n</text>
<text x="125" y="173.8">GND</text>
<text x="315" y="172.3">NTJD4401NT1G</text>
<text x="315" y="169.8">Q2A</text>
<text x="285.8" y="177.4">1M</text>
<text x="285.8" y="174.9">R67</text>
<text x="123.1" y="185">U7</text>
<text x="141" y="183.7">C102</text>
<text x="248.2" y="181.5">GND</text>
<text x="281.2" y="185.3">GND</text>
<text x="309.1" y="185.3">GND</text>
<text x="74.2" y="186.3">+5V</text>
<text x="117.1" y="187.6">LMR33640ADDA</text>
<text x="141" y="186.3">100n</text>
<text x="194.2" y="188.8">+1V1</text>
<text x="117.3" y="192.6">VIN</text>
<text x="117.3" y="197.7">EN</text>
<text x="126.5" y="192.6">BOOT</text>
<text x="128.7" y="195.2">SW</text>
<text x="151.8" y="196.7">10u</text>
<text x="152.4" y="193.1">L2</text>
<text x="80" y="202.8">C99</text>
<text x="91.4" y="202.8">C100</text>
<text x="117.3" y="202.8">VCC</text>
<text x="125.3" y="204" transform="rotate(-90 125.3 204)">GND</text>
<text x="128.8" y="202.8">PG</text>
<text x="129" y="200.3">FB</text>
<text x="165.1" y="199">R58</text>
<text x="165.1" y="201.5">100k</text>
<text x="80" y="205.3">10u</text>
<text x="91.4" y="205.3">220n</text>
<text x="100.3" y="207.9">C101</text>
<text x="165.1" y="209.1">R59</text>
<text x="177.8" y="204.1">C103</text>
<text x="177.8" y="206.6">22u</text>
<text x="189.2" y="204.1">C104</text>
<text x="189.2" y="206.6">22u</text>
<text x="200.7" y="204.1">C105</text>
<text x="200.7" y="206.6">22u</text>
<text x="100.3" y="210.4">1u</text>
<text x="165.1" y="211.7">1K</text>
<text x="74.2" y="219.6">GND</text>
<text x="85.6" y="219.6">GND</text>
<text x="95.8" y="219.6">GND</text>
<text x="122.4" y="219.6">GND</text>
<text x="160.5" y="219.6">GND</text>
<text x="172" y="219.6">GND</text>
<text x="183.4" y="219.6">GND</text>
<text x="194.8" y="219.6">GND</text>
</g>
<g font-size="1.3" fill="#a90000">
<text x="85.7" y="69.6">1</text>
<text x="130.1" y="69.6">1</text>
<text x="142.8" y="69.6">6</text>
<text x="85.7" y="74.7">2</text>
<text x="130.1" y="74.7">3</text>
<text x="142.8" y="74.7">5</text>
<text x="136.9" y="79.4" transform="rotate(-90 136.9 79.4)">2</text>
<text x="113.6" y="105.2">2</text>
<text x="131.4" y="105.2">7</text>
<text x="131.4" y="107.7">8</text>
<text x="113.6" y="110.2">3</text>
<text x="131.4" y="112.8">5</text>
<text x="131.4" y="115.3">4</text>
<text x="122.9" y="120.1" transform="rotate(-90 122.9 120.1)">1</text>
<text x="295.7" y="123.9" transform="rotate(-90 295.7 123.9)">3</text>
<text x="288.9" y="126.7">5</text>
<text x="295.7" y="131.5" transform="rotate(-90 295.7 131.5)">4</text>
<text x="259.6" y="136.9">2</text>
<text x="266.4" y="134.1" transform="rotate(-90 266.4 134.1)">6</text>
<text x="266.4" y="141.7" transform="rotate(-90 266.4 141.7)">1</text>
<text x="296.5" y="148.3">5</text>
<text x="303.3" y="145.5" transform="rotate(-90 303.3 145.5)">3</text>
<text x="303.3" y="153.1" transform="rotate(-90 303.3 153.1)">4</text>
<text x="310.9" y="167.1" transform="rotate(-90 310.9 167.1)">6</text>
<text x="304.1" y="169.9">2</text>
<text x="310.9" y="174.7" transform="rotate(-90 310.9 174.7)">1</text>
<text x="114.9" y="191.5">2</text>
<text x="132.6" y="191.5">7</text>
<text x="114.9" y="196.6">3</text>
<text x="132.6" y="194.1">8</text>
<text x="132.6" y="201.7">4</text>
<text x="132.6" y="199.1">5 BUCK_1V1_FB</text>
<text x="124.2" y="206.4" transform="rotate(-90 124.2 206.4)">1</text>
</g>
<g font-size="1.3" fill="#0f0f0f">
<text x="161.8" y="79.7">U5_ST</text>
<text x="135.9" y="107.6">LX_3V3</text>
<text x="136.7" y="112.7">BUCK_3V3_FB</text>
<text x="99.1" y="115.2">BUCK_3V3_VCC 6</text>
<text x="136.5" y="115.2">BUCK_3V3_PG</text>
<text x="96.5" y="158.4">BUCK_3V3_PG</text>
<text x="139.1" y="158.4">BUCK_1V1_EN</text>
<text x="96.5" y="196.5">BUCK_1V1_EN</text>
<text x="135.9" y="194">LX_1V1</text>
<text x="100.3" y="201.6">BUCK_1V1_VCC 6</text>
</g>
<g font-size="1.3" fill="#725600">
<text x="169.1" y="80.9">VIN_ST</text>
<text x="92" y="111.4">BUCK_3V3_EN</text>
<text x="217.7" y="148.2">VIN_PGOOD</text>
<text x="108.1" y="163.4">BUCK_3V3_PG</text>
<text x="139.9" y="202.8">BUCK_1V1_PG</text>
</g>
<g font-size="1.3" fill="#0000c2">
<text x="151.2" y="103.5">MAPI3020</text>
<text x="151.5" y="190.4">MAPI3020</text>
</g>
<g font-size="1.3" fill="#989898">
<text x="251.7" y="142.1">Q3A</text>
<text x="251.7" y="144.6">NTJD4401NT1G</text>
<text x="254" y="172.3">NTJD4401NT1G</text>
<text x="254" y="169.8">Q3B</text>
</g>
<g font-size="1.3" fill="#aaa">
<text x="243.1" y="147.1">2</text>
<text x="249.9" y="144.2" transform="rotate(-90 249.9 144.2)">6</text>
<text x="249.9" y="151.8" transform="rotate(-90 249.9 151.8)">1</text>
<text x="249.9" y="167.1" transform="rotate(-90 249.9 167.1)">3</text>
<text x="243.1" y="169.9">5</text>
<text x="249.9" y="174.7" transform="rotate(-90 249.9 174.7)">4</text>
</g>
</svg>
